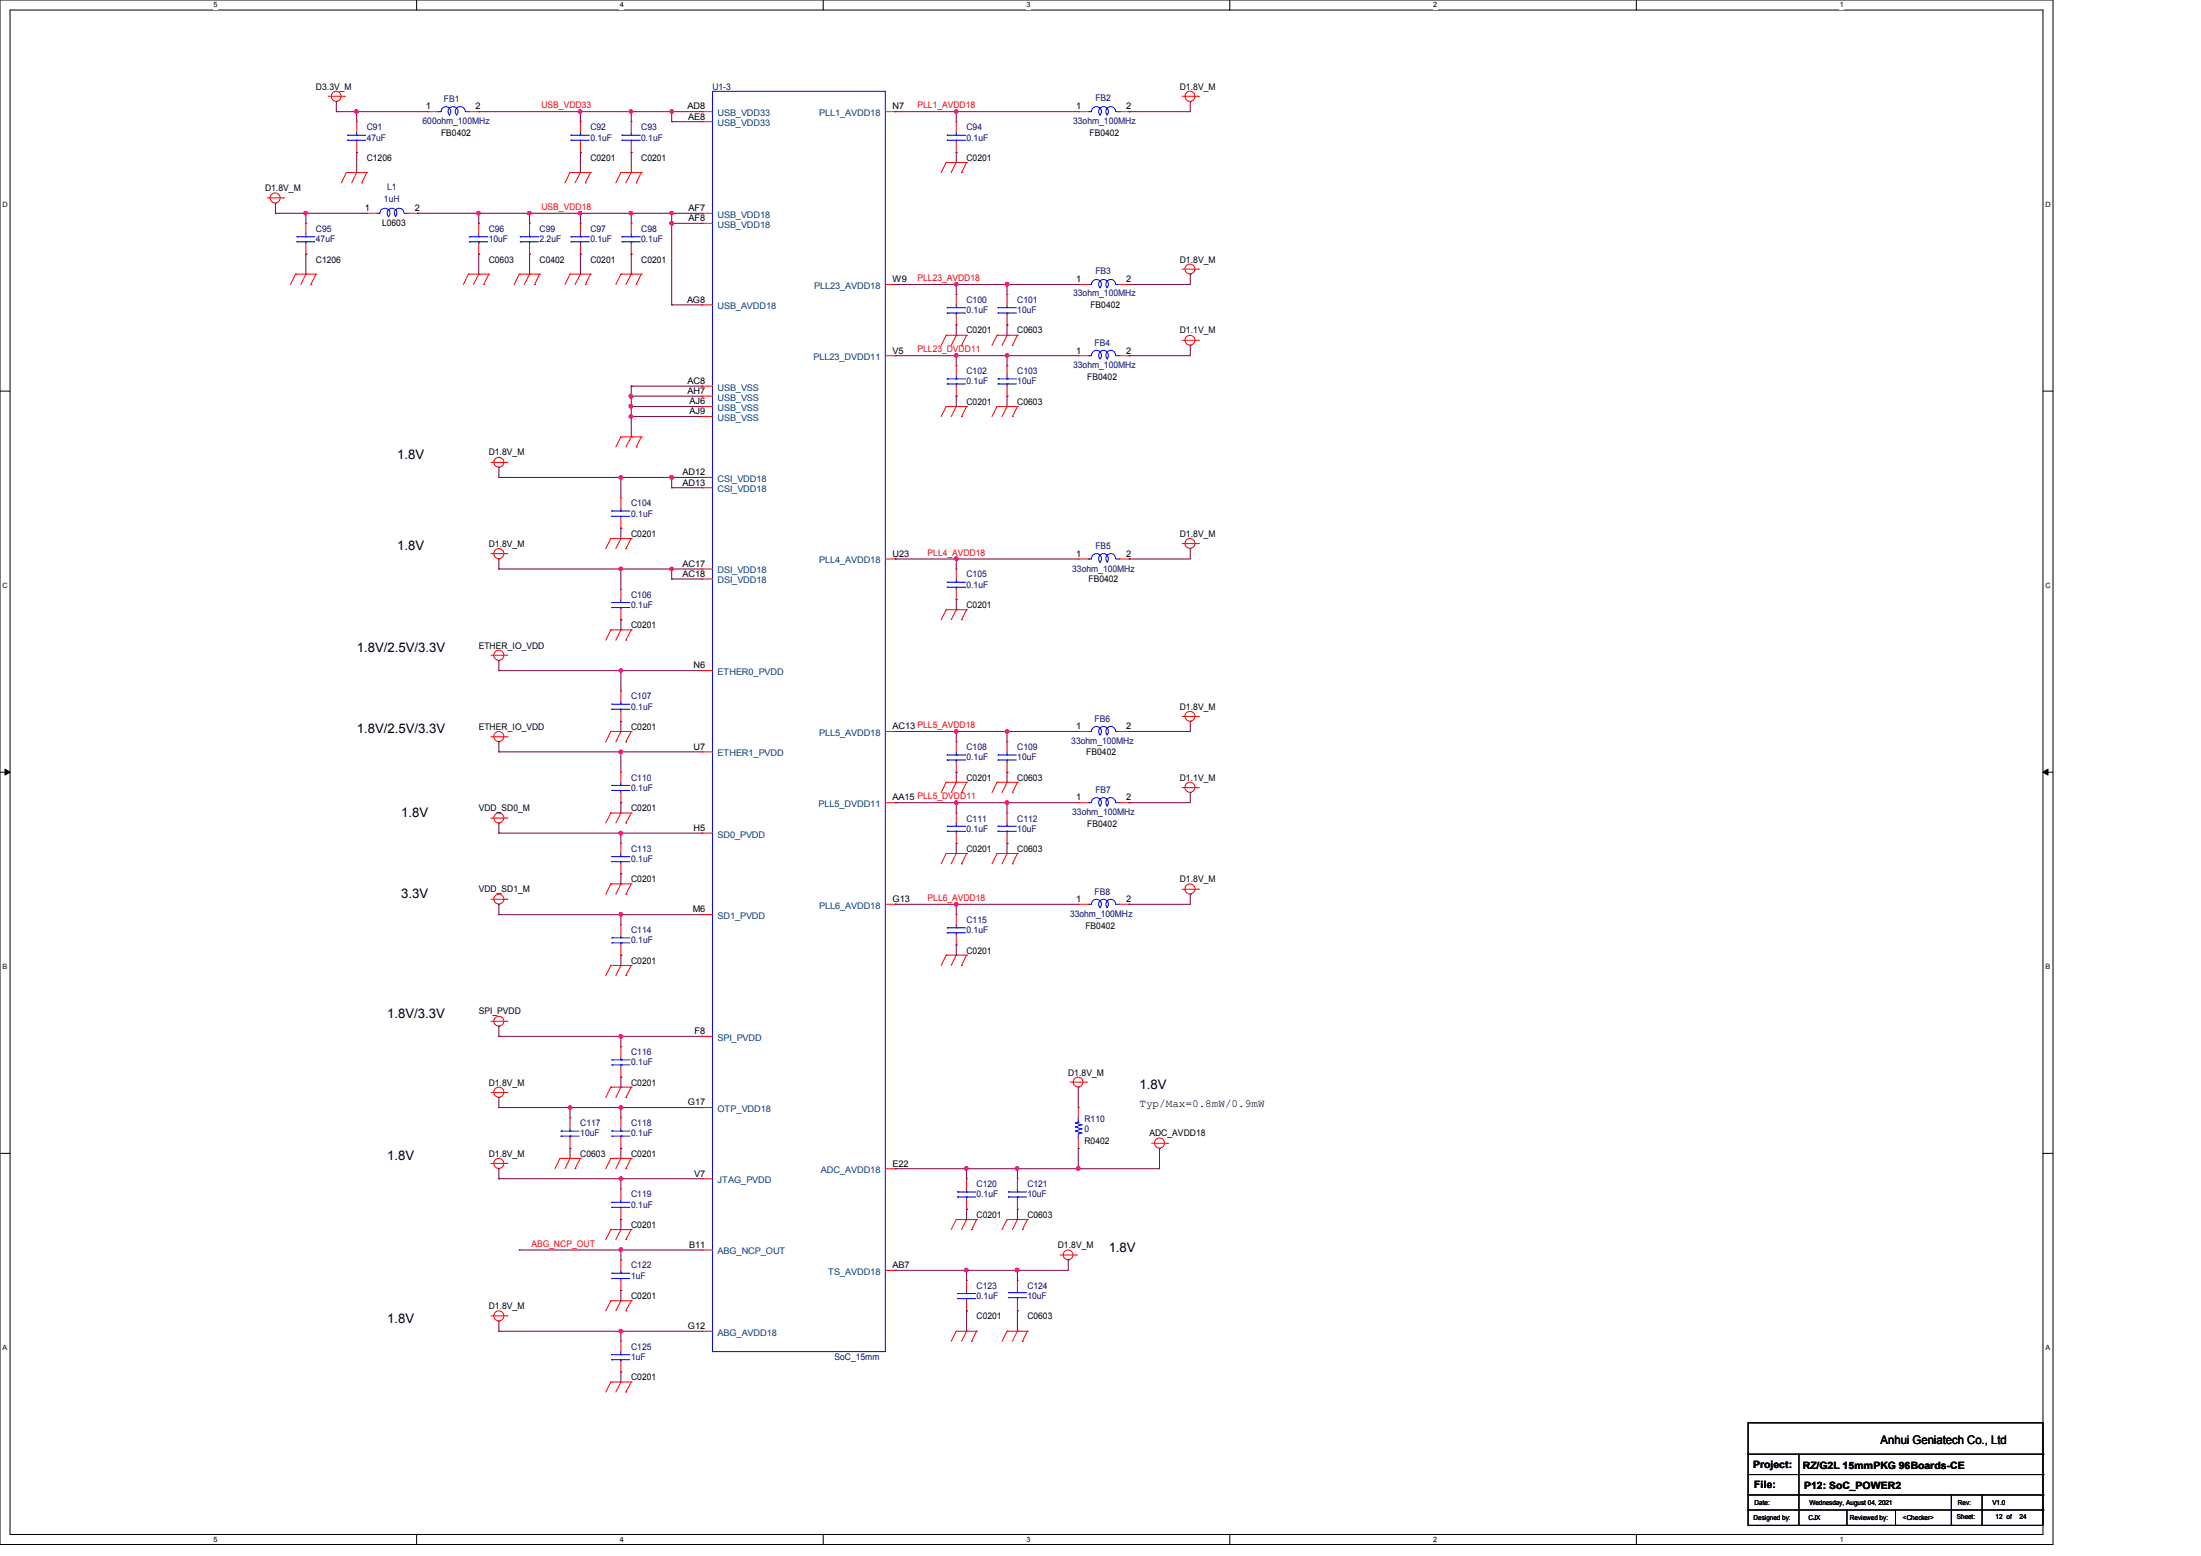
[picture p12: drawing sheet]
<svg xmlns="http://www.w3.org/2000/svg" width="297mm" height="210mm" viewBox="0 0 297 210" stroke-linecap="round" stroke-linejoin="round" font-family="sans-serif">
<path d="M0 0h277v208.4h-277zM1.4 1.4h274.3v205.7h-274.3z" fill="none" stroke="#000" stroke-width=".13"/>
<g fill="#fff">
<path d="M28.8 .1h.5v1.1h-.5z"/>
<path d="M28.8 207.2h.5v1.1h-.5z"/>
</g>
<path d="M56.2 0v1.4M56.2 207.1v1.3" fill="none" stroke="#000" stroke-width=".13"/>
<g fill="#fff">
<path d="M83.7 .1h.5v1.1h-.5z"/>
<path d="M83.7 207.2h.5v1.1h-.5z"/>
</g>
<path d="M111.1 0v1.4M111.1 207.1v1.3" fill="none" stroke="#000" stroke-width=".13"/>
<g fill="#fff">
<path d="M138.5 .1h.6v1.1h-.6z"/>
<path d="M138.5 207.2h.6v1.1h-.6z"/>
</g>
<path d="M165.9 0v1.4M165.9 207.1v1.3" fill="none" stroke="#000" stroke-width=".13"/>
<g fill="#fff">
<path d="M193.4 .1h.5v1.1h-.5z"/>
<path d="M193.4 207.2h.5v1.1h-.5z"/>
</g>
<path d="M220.8 0v1.4M220.8 207.1v1.3" fill="none" stroke="#000" stroke-width=".13"/>
<g fill="#fff">
<path d="M248.2 .1h.6v1.1h-.6z"/>
<path d="M248.2 207.2h.6v1.1h-.6z"/>
<path d="M.3 27.1h.8v1.1h-.8z"/>
<path d="M276 27.1h.7v1.1h-.7z"/>
<path d="M.3 78.5h.8v1.1h-.8z"/>
<path d="M276 78.5h.7v1.1h-.7z"/>
</g>
<path d="M0 52.8h1.4M275.7 52.8h1.3" fill="none" stroke="#000" stroke-width=".13"/>
<g fill="#fff">
<path d="M.3 129.9h.7v1.1h-.7z"/>
<path d="M276 129.9h.6v1.1h-.6z"/>
</g>
<path d="M0 104.2h1.4M275.7 104.2h1.3" fill="none" stroke="#000" stroke-width=".13"/>
<path d="M.7 103.8l.7 .4-.7 .4zM275.7 104.2l.7-.4v.8z" fill="#000" stroke="#000" stroke-width=".13"/>
<g fill="#fff">
<path d="M.3 181.4h.7v1.1h-.7z"/>
<path d="M276 181.4h.6v1.1h-.6z"/>
</g>
<g fill="none" stroke="#000" stroke-width=".13">
<path d="M0 155.7h1.4M275.7 155.7h1.3M235.9 192h39.8v13.9h-39.8zM235.9 196.3h39.8M235.9 199h39.8M242.7 196.3v9.6M275.7 196.3h.1M275.7 199h.1M235.9 201.8h39.8M235.9 203.8h39.8M242.7 205.9h.1M249.2 205.9h.1"/>
<path d="M249.2 203.8v2.1M255.8 205.9h.1M255.8 203.8v2.1M263.3 205.9h.1M263.3 201.8v4.1M267.5 205.9h.1M267.5 201.8v4.1M275.7 201.8h.1M275.7 203.8h.1"/>
</g>
<g fill="none" stroke="#f00" stroke-width=".13">
<path d="M44.3 13h2.2M46.5 13h.1M48.1 16.4h.1M48.1 16.4v1.4M48.1 19.2v1.4M57.7 15.1h.1M57.7 15.1h1.4M63.2 15.1h1.4M64.6 15.1h.1M78.3 16.4h.1M78.3 16.4v1.4M78.3 19.2v1.4"/>
<path d="M85.2 16.4h.1M85.2 16.4v1.4M85.2 19.2v1.4M94.7 15.1h.1M94.7 16.4h.1M94.7 15.1h1.4M94.7 16.4h1.4M119.5 15.1h1.3M120.8 15.1h.1M129 16.4h.1M129 16.4v1.4M129 19.2v1.4"/>
<path d="M145.5 15.1h.1M145.5 15.1h1.4M151 15.1h1.4M152.4 15.1h.1M159.5 13h2.2M161.7 13h.1M36.1 26.7h2.2M38.3 26.7h.1M39.9 37h.1M39.9 37h2.7M39.9 37l-.7 1.4M41.3 37h.1"/>
<path d="M41.3 34.3h.1M41.3 30.1h.1M41.3 37l-.7 1.4M41.3 30.1v1.4M41.3 32.9v1.4M42 38.4h.1M42.6 37h.1M42.6 37l-.6 1.4M46.7 23.3h.1M46.7 23.3h2.8M46.7 23.3l-.6 1.4M48.1 23.3h.1"/>
<path d="M48.1 20.6h.1M48.1 23.3l-.6 1.4M48.8 24.7h.1M49.5 23.3h.1M49.5 28.8h.1M49.5 23.3l-.7 1.4M49.5 28.8h1.4M55 28.8h1.3M56.3 28.8h.1M63.2 37h.1M63.2 37h2.8M63.2 37l-.7 1.4"/>
<path d="M64.6 37h.1M64.6 34.3h.1M64.6 30.1h.1M64.6 37l-.7 1.4M64.6 30.1v1.4M64.6 32.9v1.4M65.3 38.4h.1M66 37h.1M66 37l-.7 1.4M70.1 37h.1M70.1 37h2.7M70.1 37l-.7 1.4"/>
<path d="M71.5 37h.1M71.5 34.3h.1M71.5 30.1h.1M71.5 37l-.8 1.4M71.5 30.1v1.4M71.5 32.9v1.4M72.1 38.4h.1M72.8 37h.1M72.8 37l-.7 1.4M76.9 23.3h.1M76.9 37h.1M76.9 23.3l-.7 1.4"/>
<path d="M76.9 23.3h2.8M76.9 37h2.8M76.9 37l-.7 1.4M78.3 23.3h.1M78.3 37h.1M78.3 20.6h.1M78.3 34.3h.1M78.3 30.1h.1M78.3 23.3l-.7 1.4M78.3 37l-.7 1.4M78.3 30.1v1.4M78.3 32.9v1.4"/>
<path d="M79 24.7h.1M79 38.4h.1M79.7 23.3h.1M79.7 37h.1M79.7 23.3l-.7 1.4M79.7 37l-.7 1.4M83.8 23.3h.1M83.8 37h.1M83.8 23.3h2.7M83.8 23.3l-.7 1.4M83.8 37l-.7 1.4M83.8 37h2.7"/>
<path d="M85.2 23.3h.1M85.2 37h.1M85.2 34.3h.1M85.2 30.1h.1M85.2 20.6h.1M85.2 23.3l-.7 1.4M85.2 37l-.7 1.4M85.2 30.1v1.4M85.2 32.9v1.4M85.9 24.7h.1M85.9 38.4h.1M86.5 23.3h.1"/>
<path d="M86.5 37h.1M86.5 23.3l-.6 1.4M86.5 37l-.6 1.4M94.7 28.8h.1M94.7 30.1h.1M94.7 28.8h1.4M94.7 30.1h1.4M119.5 38.4h1.3M120.8 38.4h.1M127.7 21.9h.1M127.7 21.9l-.7 1.4M127.7 21.9h2.7"/>
<path d="M129 21.9h.1M129 20.6h.1M129 39.8h.1M129 21.9l-.6 1.4M129 39.8v1.3M129.8 23.3h.1M130.4 21.9h.1M130.4 21.9l-.6 1.4M135.9 39.8h.1M135.9 39.8v1.3M145.5 38.4h.1M145.5 38.4h1.4"/>
<path d="M151 38.4h1.4M152.4 38.4h.1M159.5 36.3h2.2M161.7 36.3h.1M83.8 59h.1M83.8 59l-.7 1.3M83.8 59h2.7M85.2 59h.1M85.2 59l-.7 1.3M86.5 59h.1M86.5 59l-.6 1.3M94.7 52.1h.1"/>
<path d="M94.7 53.5h.1M94.7 54.9h.1M94.7 41.1h.1M94.7 56.2h.1M94.7 54.9h1.4M94.7 52.1h1.4M94.7 53.5h1.4M94.7 41.1h1.4M94.7 56.2h1.4M119.5 48h1.3M120.8 48h.1M127.7 45.3h.1"/>
<path d="M127.7 54.9h.1M127.7 45.3l-.7 1.3M127.7 45.3h2.7M127.7 54.9h2.7M127.7 54.9l-.7 1.3M129 45.3h.1M129 54.9h.1M129 43.9h.1M129 53.5h.1M129 49.4h.1M129 45.3l-.6 1.3M129 54.9l-.6 1.3"/>
<path d="M129 42.5v1.4M129 49.4v1.3M129 52.1v1.4M129.8 46.6h.1M129.8 56.2h.1M130.4 45.3h.1M130.4 54.9h.1M130.4 45.3l-.6 1.3M130.4 54.9l-.6 1.3M134.5 45.3h.1M134.5 54.9h.1M134.5 45.3h2.8"/>
<path d="M134.5 45.3l-.6 1.3M134.5 54.9l-.6 1.3M134.5 54.9h2.8M135.9 45.3h.1M135.9 54.9h.1M135.9 53.5h.1M135.9 49.4h.1M135.9 43.9h.1M135.9 45.3l-.7 1.3M135.9 54.9l-.7 1.3M135.9 42.5v1.4M135.9 49.4v1.3"/>
<path d="M135.9 52.1v1.4M136.6 46.6h.1M136.6 56.2h.1M137.3 45.3h.1M137.3 54.9h.1M137.3 45.3l-.7 1.3M137.3 54.9l-.7 1.3M145.5 48h.1M145.5 48h1.4M151 48h1.4M152.4 48h.1M159.5 45.9h2.2"/>
<path d="M161.7 45.9h.1M66.3 62.4h2.1M66.3 74.7h2.1M68.4 62.4h.1M68.4 74.7h.1M82.4 72.7h.1M82.4 72.7l-.7 1.3M82.4 72.7h2.8M83.8 72.7h.1M83.8 71.3h.1M83.8 67.2h.1M83.8 79.5h.1"/>
<path d="M83.8 72.7l-.7 1.3M83.8 67.2v1.4M83.8 69.9v1.4M83.8 79.5v1.4M84.5 74h.1M85.2 72.7h.1M85.2 72.7l-.7 1.3M85.9 60.3h.1M94.7 64.4h.1M94.7 65.8h.1M94.7 76.8h.1M94.7 78.1h.1"/>
<path d="M94.7 64.4h1.4M94.7 65.8h1.4M94.7 76.8h1.4M94.7 78.1h1.4M119.5 75.4h1.3M120.8 75.4h.1M129 76.8h.1M129 76.8v1.3M129 79.5v1.4M145.5 75.4h.1M145.5 75.4h1.4M151 75.4h1.4"/>
<path d="M152.4 75.4h.1M159.5 73.4h2.2M161.7 73.4h.1M66.3 88.4h2.1M66.3 99.4h2.1M68.4 88.4h.1M68.4 99.4h.1M82.4 98.7h.1M82.4 85h.1M82.4 98.7l-.7 1.4M82.4 98.7h2.8M82.4 85l-.7 1.4"/>
<path d="M82.4 85h2.8M83.8 98.7h.1M83.8 85h.1M83.8 97.4h.1M83.8 93.3h.1M83.8 83.7h.1M83.8 98.7l-.7 1.4M83.8 85l-.7 1.4M83.8 82.3v1.4M83.8 93.3v1.3M83.8 96v1.4M84.5 86.4h.1"/>
<path d="M85.2 98.7h.1M85.2 85h.1M85.2 98.7l-.7 1.4M85.2 85l-.7 1.4M94.7 90.5h.1M94.7 90.5h1.4M119.5 98.7h1.3M120.8 98.7h.1M127.7 82.3h.1M127.7 82.3l-.7 1.4M127.7 82.3h2.7M129 82.3h.1"/>
<path d="M129 80.9h.1M129 82.3l-.6 1.4M129.8 83.7h.1M130.4 82.3h.1M130.4 82.3l-.6 1.4M145.5 98.7h.1M145.5 98.7h1.4M151 98.7h1.4M152.4 98.7h.1M159.5 96.7h2.2M161.7 96.7h.1M66.3 110.4h2.1"/>
<path d="M68.4 110.4h.1M82.4 119.3h.1M82.4 109.7h.1M82.4 119.3l-.7 1.4M82.4 119.3h2.8M82.4 109.7l-.7 1.4M82.4 109.7h2.8M83.8 119.3h.1M83.8 109.7h.1M83.8 108.3h.1M83.8 104.2h.1M83.8 117.9h.1"/>
<path d="M83.8 113.8h.1M83.8 119.3l-.7 1.4M83.8 109.7l-.7 1.4M83.8 104.2v1.4M83.8 107v1.3M83.8 113.8v1.4M83.8 116.6v1.3M84.5 100.1h.1M84.5 111.1h.1M85.2 119.3h.1M85.2 109.7h.1M85.2 119.3l-.7 1.4"/>
<path d="M85.2 109.7l-.7 1.4M94.7 101.5h.1M94.7 112.4h.1M94.7 101.5h1.4M94.7 112.4h1.4M119.5 108.3h1.3M120.8 108.3h.1M127.7 105.6h.1M127.7 115.2h.1M127.7 105.6l-.7 1.4M127.7 105.6h2.7M127.7 115.2h2.7"/>
<path d="M127.7 115.2l-.7 1.4M129 105.6h.1M129 115.2h.1M129 104.2h.1M129 100.1h.1M129 113.8h.1M129 109.7h.1M129 105.6l-.6 1.4M129 115.2l-.6 1.4M129 100.1v1.4M129 102.9v1.3M129 109.7v1.4"/>
<path d="M129 112.4v1.4M129.8 107h.1M129.8 116.6h.1M130.4 105.6h.1M130.4 115.2h.1M130.4 105.6l-.6 1.4M130.4 115.2l-.6 1.4M134.5 105.6h.1M134.5 115.2h.1M134.5 105.6h2.8M134.5 105.6l-.6 1.4M134.5 115.2l-.6 1.4"/>
<path d="M134.5 115.2h2.8M135.9 105.6h.1M135.9 115.2h.1M135.9 113.8h.1M135.9 109.7h.1M135.9 104.2h.1M135.9 100.1h.1M135.9 105.6l-.7 1.4M135.9 115.2l-.7 1.4M135.9 100.1v1.4M135.9 102.9v1.3M135.9 109.7v1.4"/>
<path d="M135.9 112.4v1.4M136.6 107h.1M136.6 116.6h.1M137.3 105.6h.1M137.3 115.2h.1M137.3 105.6l-.7 1.4M137.3 115.2l-.7 1.4M145.5 108.3h.1M145.5 108.3h1.4M151 108.3h1.4M152.4 108.3h.1M159.5 106.3h2.2"/>
<path d="M161.7 106.3h.1M66.3 121.4h2.1M66.3 137.8h2.1M68.4 121.4h.1M68.4 137.8h.1M82.4 130.3h.1M82.4 130.3l-.7 1.4M82.4 130.3h2.8M83.8 130.3h.1M83.8 128.9h.1M83.8 124.8h.1M83.8 130.3l-.7 1.4"/>
<path d="M83.8 124.8v1.4M83.8 127.6v1.3M84.5 120.7h.1M84.5 131.7h.1M85.2 130.3h.1M85.2 130.3l-.7 1.4M94.7 139.9h.1M94.7 123.4h.1M94.7 139.9h1.4M94.7 123.4h1.4M119.5 122h1.3M120.8 122h.1"/>
<path d="M127.7 128.9h.1M127.7 128.9l-.7 1.4M127.7 128.9h2.7M129 128.9h.1M129 127.6h.1M129 123.4h.1M129 128.9l-.6 1.4M129 123.4v1.4M129 126.2v1.4M129.8 130.3h.1M130.4 128.9h.1M130.4 128.9l-.6 1.4"/>
<path d="M145.5 122h.1M145.5 122h1.4M151 122h1.4M152.4 122h.1M159.5 120h2.2M161.7 120h.1M66.3 147.4h2.1M66.3 157h2.1M68.4 147.4h.1M68.4 157h.1M75.6 156.3h.1M75.6 156.3h2.7"/>
<path d="M75.6 156.3l-.7 1.4M76.9 156.3h.1M76.9 155h.1M76.9 150.9h.1M76.9 156.3l-.7 1.4M76.9 150.9v1.3M76.9 153.6v1.4M77.6 157.7h.1M78.3 156.3h.1M78.3 156.3l-.7 1.4M82.4 146.7h.1M82.4 156.3h.1"/>
<path d="M82.4 146.7l-.7 1.4M82.4 146.7h2.8M82.4 156.3l-.7 1.4M82.4 156.3h2.8M83.8 146.7h.1M83.8 156.3h.1M83.8 145.4h.1M83.8 141.3h.1M83.8 155h.1M83.8 150.9h.1M83.8 146.7l-.7 1.4M83.8 156.3l-.7 1.4"/>
<path d="M83.8 141.3v1.3M83.8 144v1.4M83.8 150.9v1.3M83.8 153.6v1.4M84.5 148.1h.1M84.5 157.7h.1M85.2 146.7h.1M85.2 156.3h.1M85.2 146.7l-.7 1.4M85.2 156.3l-.7 1.4M94.7 159.1h.1M94.7 149.5h.1"/>
<path d="M94.7 159.1h1.4M94.7 149.5h1.4M119.5 157.7h1.3M120.8 157.7h.1M130.4 159.1h.1M130.4 159.1v1.3M137.3 159.1h.1M137.3 159.1v1.3M144.4 146h2.2M145.5 155h.1M145.5 149.5h.1M145.5 149.5v1.4"/>
<path d="M145.5 153.6v1.4M146.6 146h.1M155.4 154.3h2.2M157.6 154.3h.1M66.3 177.6h2.1M68.4 177.6h.1M82.4 165.9h.1M82.4 175.6h.1M82.4 165.9l-.7 1.4M82.4 165.9h2.8M82.4 175.6l-.7 1.3M82.4 175.6h2.8"/>
<path d="M83.8 165.9h.1M83.8 175.6h.1M83.8 174.2h.1M83.8 170.1h.1M83.8 164.6h.1M83.8 160.4h.1M83.8 165.9l-.7 1.4M83.8 175.6l-.7 1.3M83.8 160.4v1.4M83.8 163.2v1.4M83.8 170.1v1.3M83.8 172.8v1.4"/>
<path d="M84.5 167.3h.1M84.5 176.9h.1M85.2 165.9h.1M85.2 175.6h.1M85.2 165.9l-.7 1.4M85.2 175.6l-.7 1.3M94.7 179.7h.1M94.7 168.7h.1M94.7 179.7h1.4M94.7 168.7h1.4M119.5 171.4h1.3M120.8 171.4h.1"/>
<path d="M129 164.6h.1M129 179.7h.1M129 164.6h2.8M129 179.7h2.8M129 164.6l-.6 1.3M129 179.7l-.6 1.3M130.4 164.6h.1M130.4 179.7h.1M130.4 163.2h.1M130.4 176.9h.1M130.4 172.8h.1M130.4 164.6l-.6 1.3"/>
<path d="M130.4 179.7l-.6 1.3M130.4 161.8v1.4M130.4 172.8v1.4M130.4 175.6v1.3M131.1 165.9h.1M131.8 164.6h.1M131.8 179.7h.1M131.8 164.6l-.7 1.3M131.8 179.7l-.7 1.3M135.9 164.6h.1M135.9 179.7h.1M135.9 164.6l-.7 1.3"/>
<path d="M135.9 164.6h2.7M135.9 179.7l-.7 1.3M135.9 179.7h2.7M137.3 164.6h.1M137.3 179.7h.1M137.3 163.2h.1M137.3 172.8h.1M137.3 176.9h.1M137.3 164.6l-.7 1.3M137.3 179.7l-.7 1.3M137.3 161.8v1.4M137.3 172.8v1.4"/>
<path d="M137.3 175.6v1.3M138 165.9h.1M138.6 164.6h.1M138.6 179.7h.1M138.6 164.6l-.6 1.3M138.6 179.7l-.6 1.3M143 169.4h2.2M145.2 169.4h.1M82.4 186.5h.1M82.4 186.5l-.7 1.4M82.4 186.5h2.8M83.8 186.5h.1"/>
<path d="M83.8 185.2h.1M83.8 181h.1M83.8 186.5l-.7 1.4M83.8 181v1.4M83.8 183.8v1.4M84.5 187.9h.1M85.2 186.5h.1M85.2 186.5l-.7 1.4M131.1 181h.1M138 181h.1"/>
<circle cx="45.4" cy="13" r=".67"/>
<circle cx="160.6" cy="13" r=".68"/>
<circle cx="37.1" cy="26.7" r=".68"/>
<circle cx="160.6" cy="36.3" r=".67"/>
<circle cx="160.6" cy="45.9" r=".67"/>
<circle cx="67.3" cy="74.7" r=".68"/>
<circle cx="67.3" cy="62.4" r=".67"/>
<circle cx="160.6" cy="73.3" r=".67"/>
<circle cx="67.3" cy="88.4" r=".68"/>
<circle cx="67.3" cy="99.4" r=".68"/>
<circle cx="160.6" cy="96.7" r=".67"/>
<circle cx="67.3" cy="110.4" r=".67"/>
<circle cx="160.6" cy="120" r=".68"/>
<circle cx="160.6" cy="106.3" r=".68"/>
<circle cx="67.3" cy="137.8" r=".67"/>
<circle cx="67.3" cy="121.4" r=".67"/>
<circle cx="67.3" cy="147.4" r=".68"/>
<circle cx="67.3" cy="157" r=".68"/>
<circle cx="145.5" cy="146" r=".66"/>
<circle cx="156.5" cy="154.3" r=".68"/>
<circle cx="67.3" cy="177.6" r=".68"/>
<circle cx="144.1" cy="169.4" r=".66"/>
</g>
<g fill="none" stroke="#00f" stroke-width=".13">
<path d="M46.9 18.2h.1M46.9 18.9h.1M46.9 18.2h2.5M46.9 18.9h2.5M48.1 18.9h.1M48.1 18.2h.1M48.1 17.8v.4M48.1 18.9v.3M59.1 15.1h.4a.66 .66 0 0 1 .9-.7 .66 .66 0 0 1 .2 1.1M59.1 15.1h.1M61.6 15.5a.66 .66 0 0 0 0-.9 .66 .66 0 0 0-1 0 .66 .66 0 0 0 .1 .9M62.8 15.1a.67 .67 0 0 0-.9-.7 .67 .67 0 0 0-.3 1.1"/>
<path d="M62.8 15.1h.4M63.2 15.1h.1M77 18.2h.1M77 18.9h.1M77 18.2h2.5M77 18.9h2.5M78.3 18.9h.1M78.3 18.2h.1M78.3 17.8v.4M78.3 18.9v.3M83.9 18.2h.1M83.9 18.9h.1"/>
<path d="M83.9 18.2h2.5M83.9 18.9h2.5M85.2 18.9h.1M85.2 18.2h.1M85.2 17.8v.4M85.2 18.9v.3M96.1 12.3h23.4v170.1h-23.4zM127.8 18.2h.1M127.8 18.9h.1M127.8 18.2h2.5M127.8 18.9h2.5M129 18.9h.1"/>
<path d="M129 18.2h.1M129 17.8v.4M129 18.9v.3M146.9 15.1h.4a.67 .67 0 0 1 .9-.7 .67 .67 0 0 1 .2 1.1M146.9 15.1h.1M149.4 15.5a.66 .66 0 0 0 0-.9 .66 .66 0 0 0-1 0 .66 .66 0 0 0 .1 .9M150.5 15.1a.66 .66 0 0 0-.9-.7 .66 .66 0 0 0-.2 1.1M150.6 15.1h.4M151 15.1h.1M40 32h.1M40 32.6h.1M40 32h2.5"/>
<path d="M40 32.6h2.5M41.3 32.6h.1M41.3 32h.1M41.3 31.5v.5M41.3 32.6v.3M50.9 28.8h.4a.67 .67 0 0 1 .9-.6 .67 .67 0 0 1 .2 1M50.9 28.8h.1M53.4 29.2a.66 .66 0 0 0 0-.9 .66 .66 0 0 0-1 0 .66 .66 0 0 0 .1 .9M54.5 28.8a.66 .66 0 0 0-.9-.6 .66 .66 0 0 0-.2 1M54.6 28.8h.4M55 28.8h.1M63.3 32h.1"/>
<path d="M63.3 32.6h.1M63.3 32h2.5M63.3 32.6h2.5M64.6 32.6h.1M64.6 32h.1M64.6 31.5v.5M64.6 32.6v.3M70.2 32h.1M70.2 32.6h.1M70.2 32h2.5M70.2 32.6h2.5M71.5 32.6h.1"/>
<path d="M71.5 32h.1M71.5 31.5v.5M71.5 32.6v.3M77 32h.1M77 32.6h.1M77 32h2.5M77 32.6h2.5M78.3 32.6h.1M78.3 32h.1M78.3 31.5v.5M78.3 32.6v.3M83.9 32h.1"/>
<path d="M83.9 32.6h.1M83.9 32h2.5M83.9 32.6h2.5M85.2 32.6h.1M85.2 32h.1M85.2 31.5v.5M85.2 32.6v.3M146.9 38.4h.4a.67 .67 0 0 1 .9-.6 .67 .67 0 0 1 .2 1.1M146.9 38.4h.1M149.4 38.8a.66 .66 0 0 0 0-.9 .66 .66 0 0 0-1 0 .66 .66 0 0 0 .1 1M150.5 38.4a.66 .66 0 0 0-.9-.6 .66 .66 0 0 0-.2 1.1M150.6 38.4h.4"/>
<path d="M151 38.4h.1M127.8 41.5h.1M127.8 42.2h.1M127.8 51.1h.1M127.8 51.8h.1M127.8 51.1h2.5M127.8 51.8h2.5M127.8 41.5h2.5M127.8 42.2h2.5M129 42.2h.1M129 41.5h.1M129 51.8h.1"/>
<path d="M129 51.1h.1M129 41.1v.4M129 42.2v.3M129 50.7v.4M129 51.8v.3M134.7 51.1h.1M134.7 51.8h.1M134.7 41.5h.1M134.7 42.2h.1M134.7 51.1h2.5M134.7 51.8h2.5M134.7 41.5h2.5"/>
<path d="M134.7 42.2h2.5M135.9 51.8h.1M135.9 51.1h.1M135.9 42.2h.1M135.9 41.5h.1M135.9 41.1v.4M135.9 42.2v.3M135.9 50.7v.4M135.9 51.8v.3M146.9 48h.4a.68 .68 0 0 1 .9-.7 .68 .68 0 0 1 .2 1.1M146.9 48h.1M149.4 48.4a.67 .67 0 0 0 0-.9 .67 .67 0 0 0-1 0 .67 .67 0 0 0 .1 1"/>
<path d="M150.5 48a.67 .67 0 0 0-.9-.7 .67 .67 0 0 0-.2 1.2M150.6 48h.4M151 48h.1M82.5 69h.1M82.5 69.7h.1M82.5 69h2.5M82.5 69.7h2.5M83.8 69.7h.1M83.8 69h.1M83.8 68.6v.4M83.8 69.7v.2M127.8 78.6h.1"/>
<path d="M127.8 79.2h.1M127.8 78.6h2.5M127.8 79.2h2.5M129 79.2h.1M129 78.6h.1M129 78.1v.5M129 79.2v.3M146.9 75.4h.4a.68 .68 0 0 1 .9-.6 .68 .68 0 0 1 .2 1.1M146.9 75.4h.1M149.4 75.9a.67 .67 0 0 0 0-1 .67 .67 0 0 0-1 0 .67 .67 0 0 0 .1 1M150.5 75.4a.67 .67 0 0 0-.9-.6 .67 .67 0 0 0-.2 1.1M150.6 75.4h.4"/>
<path d="M151 75.4h.1M82.5 95h.1M82.5 95.7h.1M82.5 81.3h.1M82.5 82h.1M82.5 95h2.5M82.5 95.7h2.5M82.5 81.3h2.5M82.5 82h2.5M83.8 95.7h.1M83.8 95h.1M83.8 82h.1"/>
<path d="M83.8 81.3h.1M83.8 80.9v.4M83.8 82v.3M83.8 94.6v.4M83.8 95.7v.3M146.9 98.7h.4a.68 .68 0 0 1 .9-.6 .68 .68 0 0 1 .2 1.1 .67 .67 0 0 1 0-1 .67 .67 0 0 1 1 0 .67 .67 0 0 1 0 1M146.9 98.7h.1M150.5 98.7a.67 .67 0 0 0-.9-.6 .67 .67 0 0 0-.2 1.1M150.6 98.7h.4M151 98.7h.1M82.5 106h.1M82.5 106.7h.1"/>
<path d="M82.5 115.6h.1M82.5 116.3h.1M82.5 106h2.5M82.5 106.7h2.5M82.5 115.6h2.5M82.5 116.3h2.5M83.8 106.7h.1M83.8 106h.1M83.8 116.3h.1M83.8 115.6h.1M83.8 105.6v.4M83.8 106.7v.3"/>
<path d="M83.8 115.2v.4M83.8 116.3v.3M127.8 101.9h.1M127.8 102.6h.1M127.8 111.5h.1M127.8 112.2h.1M127.8 111.5h2.5M127.8 112.2h2.5M127.8 101.9h2.5M127.8 102.6h2.5M129 102.6h.1M129 101.9h.1"/>
<path d="M129 112.2h.1M129 111.5h.1M129 101.5v.4M129 102.6v.3M129 111.1v.4M129 112.2v.2M134.7 111.5h.1M134.7 112.2h.1M134.7 101.9h.1M134.7 102.6h.1M134.7 111.5h2.5M134.7 112.2h2.5"/>
<path d="M134.7 101.9h2.5M134.7 102.6h2.5M135.9 112.2h.1M135.9 111.5h.1M135.9 102.6h.1M135.9 101.9h.1M135.9 101.5v.4M135.9 102.6v.3M135.9 111.1v.4M135.9 112.2v.2M146.9 108.3h.4a.67 .67 0 0 1 .9-.6 .67 .67 0 0 1 .2 1.1M146.9 108.3h.1"/>
<path d="M149.4 108.8a.66 .66 0 0 0 0-1 .66 .66 0 0 0-1 .1 .66 .66 0 0 0 .1 .9M150.5 108.3a.66 .66 0 0 0-.9-.6 .66 .66 0 0 0-.2 1.1M150.6 108.3h.4M151 108.3h.1M82.5 126.6h.1M82.5 127.3h.1M82.5 126.6h2.5M82.5 127.3h2.5M83.8 127.3h.1M83.8 126.6h.1M83.8 126.2v.4M83.8 127.3v.3"/>
<path d="M127.8 125.2h.1M127.8 125.9h.1M127.8 125.2h2.5M127.8 125.9h2.5M129 125.9h.1M129 125.2h.1M129 124.8v.4M129 125.9v.3M146.9 122h.4a.67 .67 0 0 1 .9-.6 .67 .67 0 0 1 .2 1.1M146.9 122h.1M149.4 122.5a.66 .66 0 0 0 0-.9 .66 .66 0 0 0-1 0 .66 .66 0 0 0 .1 .9M150.5 122a.66 .66 0 0 0-.9-.6 .66 .66 0 0 0-.2 1.1"/>
<path d="M150.6 122h.4M151 122h.1M75.7 152.7h.1M75.7 153.3h.1M75.7 152.7h2.4M75.7 153.3h2.4M76.9 153.3h.1M76.9 152.7h.1M76.9 152.2v.5M76.9 153.3v.3M82.5 143h.1M82.5 143.7h.1"/>
<path d="M82.5 152.7h.1M82.5 153.3h.1M82.5 143h2.5M82.5 143.7h2.5M82.5 152.7h2.5M82.5 153.3h2.5M83.8 143.7h.1M83.8 143h.1M83.8 153.3h.1M83.8 152.7h.1M83.8 142.6v.4M83.8 143.7v.3"/>
<path d="M83.8 152.2v.5M83.8 153.3v.3M145.1 152.7h.1M145.1 152.1h.1M145.1 151.6h.1M145.1 152.7l.8 .2M145.1 152.1l.8 .3M145.1 151.6l.8 .2M145.5 151.4h.1M145.5 151.4l-.4 .2M145.5 150.9v.5M145.9 152.9h.1"/>
<path d="M145.9 152.4h.1M145.9 151.8h.1M145.9 152.9l-.4 .1v.6M145.9 152.4l-.8 .3M145.9 151.8l-.8 .3M82.5 171.8h.1M82.5 172.6h.1M82.5 162.3h.1M82.5 162.9h.1M82.5 171.8h2.5M82.5 172.6h2.5M82.5 162.3h2.5"/>
<path d="M82.5 162.9h2.5M83.8 172.6h.1M83.8 171.8h.1M83.8 162.9h.1M83.8 162.3h.1M83.8 161.8v.5M83.8 162.9v.3M83.8 171.4v.4M83.8 172.6v.2M129.2 160.9h.1M129.2 161.5h.1M129.2 174.6h.1"/>
<path d="M129.2 175.3h.1M129.2 160.9h2.5M129.2 161.5h2.5M129.2 174.6h2.5M129.2 175.3h2.5M130.4 161.5h.1M130.4 160.9h.1M130.4 175.3h.1M130.4 174.6h.1M130.4 160.4v.5M130.4 161.5v.3M130.4 174.2v.4"/>
<path d="M130.4 175.3v.3M136.1 160.9h.1M136.1 161.5h.1M136.1 175.1h.1M136.1 174.5h.1M136.1 160.9h2.4M136.1 161.5h2.4M136.1 175.1h2.4M136.1 174.5h2.4M137.3 161.5h.1M137.3 160.9h.1M137.3 174.5h.1"/>
<path d="M137.3 175.1h.1M137.3 160.4v.5M137.3 161.5v.3M137.3 174.2v.3M137.3 175.1v.5M82.5 182.8h.1M82.5 183.5h.1M82.5 182.8h2.5M82.5 183.5h2.5M83.8 183.5h.1M83.8 182.8h.1M83.8 182.4v.4"/>
<path d="M83.8 183.5v.3"/>
</g>
<g fill="none" stroke="#800040" stroke-width=".13">
<path d="M45.4 15.1h.1M45.4 13.7h.1M45.4 15.1h12.3M45.4 13.7v1.4M48.1 15.1h.1M48.1 15.1v1.3M64.6 15.1h.1M64.6 15.1h30.1M78.3 15.1h.1M78.3 15.1v1.3M85.2 15.1h.1M85.2 15.1v1.3"/>
<path d="M90.6 16.4h.1M90.6 15.1h.1M90.6 15.1v1.3M90.6 16.4h4.1M120.8 15.1h.1M120.8 15.1h24.7M129 15.1h.1M129 15.1v1.3M152.4 15.1h.1M160.6 13.7h.1M160.6 13.7v1.4h-8.2M37.2 28.8h.1"/>
<path d="M37.2 27.4h.1M37.2 28.8h12.3M37.2 27.4v1.4M41.3 34.3h.1M41.3 28.8h.1M41.3 28.8v1.3M41.3 34.3v2.7M48.1 20.6h.1M48.1 20.6v2.7M56.3 28.8h.1M56.3 28.8h38.4M64.6 34.3h.1"/>
<path d="M64.6 28.8h.1M64.6 28.8v1.3M64.6 34.3v2.7M71.5 34.3h.1M71.5 28.8h.1M71.5 28.8v1.3M71.5 34.3v2.7M78.3 20.6h.1M78.3 34.3h.1M78.3 28.8h.1M78.3 20.6v2.7M78.3 28.8v1.3"/>
<path d="M78.3 34.3v2.7M85.2 20.6h.1M85.2 34.3h.1M85.2 28.8h.1M85.2 20.6v2.7M85.2 28.8v1.3M85.2 34.3v2.7M90.6 30.1h.1M90.6 28.8h.1M90.6 28.8v12.3M90.6 30.1h4.1M120.8 38.4h.1"/>
<path d="M120.8 38.4h24.7M129 20.6h.1M129 38.4h.1M129 20.6v1.3M129 38.4v1.4M135.9 38.4h.1M135.9 38.4v1.4M152.4 38.4h.1M160.6 37h.1M160.6 37v1.4h-8.2M85.2 52.1h.1M85.2 54.9h.1"/>
<path d="M85.2 53.5h.1M85.2 56.2h.1M85.2 52.1v6.9M85.2 52.1h9.5M85.2 54.9h9.5M85.2 53.5h9.5M85.2 56.2h9.5M90.6 41.1h.1M90.6 41.1h4.1M120.8 48h.1M120.8 48h24.7M129 43.9h.1"/>
<path d="M129 53.5h.1M129 48h.1M129 43.9v1.4M129 48v1.4M129 53.5v1.4M135.9 43.9h.1M135.9 53.5h.1M135.9 48h.1M135.9 43.9v1.4M135.9 48v1.4M135.9 53.5v1.4M152.4 48h.1"/>
<path d="M160.6 46.6h.1M160.6 46.6v1.4h-8.2M67.3 64.4h.1M67.3 63.1h.1M67.3 76.8h.1M67.3 75.4h.1M67.3 63.1v1.3M67.3 75.4v1.4M67.3 64.4h27.4M67.3 76.8h27.4M83.8 71.3h.1M83.8 64.4h.1"/>
<path d="M83.8 76.8h.1M83.8 64.4v2.8M83.8 71.3v1.4M83.8 76.8v2.7M90.6 65.8h.1M90.6 64.4h.1M90.6 78.1h.1M90.6 76.8h.1M90.6 65.8h4.1M90.6 64.4v1.4M90.6 76.8v1.3M90.6 78.1h4.1"/>
<path d="M120.8 75.4h.1M120.8 75.4h24.7M129 75.4h.1M129 75.4v1.4M152.4 75.4h.1M160.6 74h.1M160.6 74v1.4h-8.2M67.3 90.5h.1M67.3 89.2h.1M67.3 89.2v1.3M67.3 90.5h27.4M83.8 97.4h.1"/>
<path d="M83.8 90.5h.1M83.8 83.7h.1M83.8 83.7v1.3M83.8 90.5v2.8M83.8 97.4v1.3M120.8 98.7h.1M120.8 98.7h24.7M129 80.9h.1M129 98.7h.1M129 80.9v1.4M129 98.7v1.4M135.9 98.7h.1"/>
<path d="M135.9 98.7v1.4M152.4 98.7h.1M160.6 97.4h.1M160.6 97.4v1.3h-8.2M67.3 112.4h.1M67.3 111.1h.1M67.3 101.5h.1M67.3 100.1h.1M67.3 112.4h27.4M67.3 100.1v1.4M67.3 111.1v1.3M67.3 101.5h27.4"/>
<path d="M83.8 117.9h.1M83.8 112.4h.1M83.8 108.3h.1M83.8 101.5h.1M83.8 101.5v2.7M83.8 108.3v1.4M83.8 112.4v1.4M83.8 117.9v1.4M120.8 108.3h.1M120.8 108.3h24.7M129 104.2h.1M129 113.8h.1"/>
<path d="M129 108.3h.1M129 104.2v1.4M129 108.3v1.4M129 113.8v1.4M135.9 104.2h.1M135.9 113.8h.1M135.9 108.3h.1M135.9 104.2v1.4M135.9 108.3v1.4M135.9 113.8v1.4M152.4 108.3h.1M160.6 107h.1"/>
<path d="M160.6 107v1.3h-8.2M67.3 123.4h.1M67.3 122h.1M67.3 139.9h.1M67.3 138.5h.1M67.3 122v1.4M67.3 138.5v1.4M67.3 123.4h27.4M67.3 139.9h27.4M83.8 128.9h.1M83.8 123.4h.1M83.8 139.9h.1"/>
<path d="M83.8 123.4v1.4M83.8 128.9v1.4M83.8 139.9v1.4M120.8 122h.1M120.8 122h24.7M129 127.6h.1M129 122h.1M129 122v1.4M129 127.6v1.3M152.4 122h.1M160.6 120.7h.1M160.6 120.7v1.3h-8.2"/>
<path d="M67.3 149.5h.1M67.3 148.1h.1M67.3 159.1h.1M67.3 157.7h.1M67.3 148.1v1.4M67.3 157.7v1.4M67.3 149.5h27.4M67.3 159.1h27.4M76.9 155h.1M76.9 149.5h.1M76.9 149.5v1.4M76.9 155v1.3"/>
<path d="M83.8 145.4h.1M83.8 149.5h.1M83.8 155h.1M83.8 159.1h.1M83.8 145.4v1.3M83.8 149.5v1.4M83.8 155v1.3M83.8 159.1v1.3M120.8 157.7h.1M130.4 157.7h.1M130.4 157.7v1.4M137.3 157.7h.1"/>
<path d="M137.3 157.7v1.4M145.5 146.7h.1M145.5 155h.1M145.5 157.7h.1M145.5 146.7v2.8M145.5 155v2.7M156.5 155h.1M156.5 155v2.7h-35.7M67.3 179.7h.1M67.3 178.3h.1M67.3 178.3v1.4M67.3 179.7h27.4"/>
<path d="M70.1 168.7h.1M70.1 168.7h24.6M83.8 164.6h.1M83.8 179.7h.1M83.8 168.7h.1M83.8 174.2h.1M83.8 164.6v1.3M83.8 168.7v1.4M83.8 174.2v1.4M83.8 179.7v1.3M120.8 171.4h.1M130.4 163.2h.1"/>
<path d="M130.4 176.9h.1M130.4 171.4h.1M130.4 163.2v1.4M130.4 171.4v1.4M130.4 176.9v2.8M137.3 163.2h.1M137.3 176.9h.1M137.3 171.4h.1M137.3 163.2v1.4M137.3 171.4v1.4M137.3 176.9v2.8M144.1 170.1h.1"/>
<path d="M144.1 170.1v1.3h-23.3M83.8 185.2h.1M83.8 185.2v1.3"/>
</g>
<g fill="#f0f" stroke="#f0f" stroke-width=".13">
<circle cx="129" cy="15.1" r=".24"/>
<circle cx="129" cy="75.4" r=".25"/>
<circle cx="129" cy="122" r=".25"/>
<circle cx="129" cy="38.4" r=".25"/>
<circle cx="135.9" cy="38.4" r=".25"/>
<circle cx="129" cy="48" r=".25"/>
<circle cx="135.9" cy="48" r=".25"/>
<circle cx="129" cy="98.7" r=".25"/>
<circle cx="135.9" cy="98.7" r=".25"/>
<circle cx="129" cy="108.3" r=".25"/>
<circle cx="135.9" cy="108.3" r=".25"/>
<circle cx="83.8" cy="112.4" r=".25"/>
<circle cx="83.8" cy="123.4" r=".25"/>
<circle cx="83.8" cy="139.9" r=".25"/>
<circle cx="83.8" cy="90.5" r=".24"/>
<circle cx="83.8" cy="101.5" r=".25"/>
<circle cx="83.8" cy="64.4" r=".25"/>
<circle cx="90.6" cy="64.4" r=".25"/>
<circle cx="83.8" cy="76.8" r=".24"/>
<circle cx="90.6" cy="76.8" r=".24"/>
<circle cx="78.3" cy="15.1" r=".24"/>
<circle cx="90.6" cy="15.1" r=".24"/>
<circle cx="85.1" cy="15.1" r=".24"/>
<circle cx="76.9" cy="149.5" r=".25"/>
<circle cx="83.8" cy="149.5" r=".25"/>
<circle cx="90.6" cy="30.1" r=".25"/>
<circle cx="90.6" cy="28.8" r=".24"/>
<circle cx="85.1" cy="28.8" r=".24"/>
<circle cx="78.3" cy="28.8" r=".24"/>
<circle cx="85.1" cy="53.5" r=".25"/>
<circle cx="85.1" cy="54.8" r=".25"/>
<circle cx="130.4" cy="157.7" r=".25"/>
<circle cx="145.5" cy="157.7" r=".25"/>
<circle cx="137.2" cy="157.7" r=".25"/>
<circle cx="130.4" cy="171.4" r=".25"/>
<circle cx="137.2" cy="171.4" r=".25"/>
<circle cx="83.8" cy="159.1" r=".24"/>
<circle cx="83.8" cy="179.7" r=".24"/>
<circle cx="83.8" cy="168.7" r=".25"/>
<circle cx="85.1" cy="56.2" r=".24"/>
<circle cx="71.4" cy="28.8" r=".24"/>
<circle cx="64.6" cy="28.8" r=".24"/>
<circle cx="48.1" cy="15.1" r=".24"/>
<circle cx="41.2" cy="28.8" r=".24"/>
</g>
<g font-size="1.8">
<text x="53.6" y="61.9">1.8V</text>
<text x="53.6" y="74.3">1.8V</text>
<text x="48.1" y="88">1.8V/2.5V/3.3V</text>
<text x="48.1" y="99">1.8V/2.5V/3.3V</text>
<text x="54.1" y="110.2">1.8V</text>
<text x="54.1" y="121.2">3.3V</text>
<text x="52.2" y="137.4">1.8V/3.3V</text>
<text x="153.8" y="147">1.8V</text>
<text x="52.2" y="156.6">1.8V</text>
<text x="149.6" y="168.9">1.8V</text>
<text x="52.2" y="178.5">1.8V</text>
</g>
<text font-size="1.6" x="253.8" y="194.8">Anhui Geniatech Co., Ltd</text>
<text font-size="1.5" x="153.8" y="149.4">Typ/Max=0.8mW/0.9mW</text>
<g font-size="1.4">
<text x="236.6" y="198.1">Project:</text>
<text x="236.7" y="200.8">File:</text>
<text x="243.3" y="198.2">RZ/G2L 15mmPKG 96Boards-CE</text>
<text x="243.4" y="201">P12: SoC_POWER2</text>
</g>
<g font-size="1.2">
<text x="42.6" y="12.1">D3.3V_M</text>
<text x="57.4" y="14.8">1</text>
<text x="64.2" y="14.8">2</text>
<text x="92.8" y="14.8">AD8</text>
<text x="92.9" y="16.1">AE8</text>
<text x="120.4" y="14.8">N7</text>
<text x="145.2" y="14.8">1</text>
<text x="152" y="14.8">2</text>
<text x="159.2" y="12.1">D1.8V_M</text>
<text x="49.5" y="21.7">C1206</text>
<text x="59.5" y="18.3">FB0402</text>
<text x="79.7" y="21.7">C0201</text>
<text x="86.5" y="21.7">C0201</text>
<text x="130.4" y="21.7">C0201</text>
<text x="147" y="18.3">FB0402</text>
<text x="35.8" y="25.8">D1.8V_M</text>
<text x="49.2" y="28.5">1</text>
<text x="56" y="28.5">2</text>
<text x="92.9" y="28.5">AF7</text>
<text x="92.9" y="29.8">AF8</text>
<text x="42.6" y="35.4">C1206</text>
<text x="51.6" y="30.5">L0603</text>
<text x="65.9" y="35.4">C0603</text>
<text x="72.8" y="35.4">C0402</text>
<text x="79.7" y="35.4">C0201</text>
<text x="86.5" y="35.4">C0201</text>
<text x="159.2" y="35.4">D1.8V_M</text>
<text x="92.7" y="40.9">AG8</text>
<text x="120.4" y="38.1">W9</text>
<text x="145.2" y="38.1">1</text>
<text x="147.1" y="41.6">FB0402</text>
<text x="152" y="38.1">2</text>
<text x="120.4" y="47.7">V5</text>
<text x="130.4" y="45">C0201</text>
<text x="137.3" y="45">C0603</text>
<text x="145.2" y="47.7">1</text>
<text x="152" y="47.7">2</text>
<text x="159.2" y="45">D1.1V_M</text>
<text x="92.8" y="51.8">AC8</text>
<text x="92.8" y="53.2">AH7</text>
<text x="146.7" y="51.3">FB0402</text>
<text x="93" y="54.6">AJ6</text>
<text x="93" y="55.9">AJ9</text>
<text x="130.4" y="54.6">C0201</text>
<text x="137.3" y="54.6">C0603</text>
<text x="65.9" y="61.5">D1.8V_M</text>
<text x="92.1" y="64.1">AD12</text>
<text x="92.1" y="65.5">AD13</text>
<text x="65.9" y="73.8">D1.8V_M</text>
<text x="85.2" y="72.4">C0201</text>
<text x="92.1" y="76.5">AC17</text>
<text x="92.1" y="77.9">AC18</text>
<text x="120.4" y="75.1">U23</text>
<text x="145.2" y="75.1">1</text>
<text x="152" y="75.1">2</text>
<text x="159.2" y="72.4">D1.8V_M</text>
<text x="130.4" y="82">C0201</text>
<text x="146.9" y="78.6">FB0402</text>
<text x="64.6" y="87.5">ETHER_IO_VDD</text>
<text x="85.2" y="84.8">C0201</text>
<text x="93.6" y="90.2">N6</text>
<text x="159.2" y="95.8">D1.8V_M</text>
<text x="64.6" y="98.5">ETHER_IO_VDD</text>
<text x="85.2" y="98.5">C0201</text>
<text x="93.6" y="101.2">U7</text>
<text x="120.4" y="98.4">AC13 PLL5_AVDD18</text>
<text x="145.2" y="98.4">1</text>
<text x="146.6" y="101.9">FB0402</text>
<text x="152" y="98.4">2</text>
<text x="130.4" y="105.4">C0201</text>
<text x="137.3" y="105.4">C0603</text>
<text x="159.2" y="105.4">D1.1V_M</text>
<text x="64.6" y="109.5">VDD_SD0_M</text>
<text x="85.2" y="109.5">C0201</text>
<text x="93.6" y="112.1">H5</text>
<text x="120.4" y="108">AA15 PLL5_DVDD11</text>
<text x="145.2" y="108">1</text>
<text x="146.7" y="111.7">FB0402</text>
<text x="152" y="108">2</text>
<text x="85.2" y="119.1">C0201</text>
<text x="130.4" y="115">C0201</text>
<text x="137.3" y="115">C0603</text>
<text x="159.2" y="119.1">D1.8V_M</text>
<text x="64.6" y="120.4">VDD_SD1_M</text>
<text x="93.5" y="123.1">M6</text>
<text x="120.4" y="121.8">G13</text>
<text x="145.2" y="121.8">1</text>
<text x="146.5" y="125.4">FB0402</text>
<text x="152" y="121.8">2</text>
<text x="85.2" y="130">C0201</text>
<text x="130.4" y="128.7">C0201</text>
<text x="64.6" y="136.9">SPI_PVDD</text>
<text x="93.7" y="139.6">F8</text>
<text x="65.9" y="146.5">D1.8V_M</text>
<text x="85.2" y="146.5">C0201</text>
<text x="92.8" y="149.2">G17</text>
<text x="144.1" y="145.2">D1.8V_M</text>
<text x="146.3" y="154.3">R0402</text>
<text x="155.1" y="153.4">ADC_AVDD18</text>
<text x="65.9" y="156.1">D1.8V_M</text>
<text x="78.3" y="156.1">C0603</text>
<text x="85.2" y="156.1">C0201</text>
<text x="93.7" y="158.8">V7</text>
<text x="120.4" y="157.4">E22</text>
<text x="85.2" y="165.7">C0201</text>
<text x="131.8" y="164.3">C0201</text>
<text x="138.6" y="164.3">C0603</text>
<text x="93" y="168.4">B11</text>
<text x="120.4" y="171.2">AB7</text>
<text x="142.7" y="168.4">D1.8V_M</text>
<text x="65.9" y="176.7">D1.8V_M</text>
<text x="85.2" y="175.3">C0201</text>
<text x="92.8" y="179.4">G12</text>
<text x="131.8" y="178.1">C0201</text>
<text x="138.6" y="178.1">C0603</text>
<text x="85.2" y="186.3">C0201</text>
</g>
<g font-size="1.2" fill="#000080">
<text x="49.5" y="17.6">C91</text>
<text x="57" y="16.8">600ohm_100MHz</text>
<text x="59.9" y="13.8">FB1</text>
<text x="79.7" y="17.6">C92</text>
<text x="86.5" y="17.6">C93</text>
<text x="96.1" y="12.1">U1-3</text>
<text x="130.4" y="17.6">C94</text>
<text x="144.8" y="16.8">33ohm_100MHz</text>
<text x="147.8" y="13.6">FB2</text>
<text x="49.5" y="19">47uF</text>
<text x="79.7" y="19">0.1uF</text>
<text x="86.5" y="19">0.1uF</text>
<text x="130.4" y="19">0.1uF</text>
<text x="51.8" y="27.3">1uH</text>
<text x="52.2" y="25.7">L1</text>
<text x="42.6" y="31.3">C95</text>
<text x="42.6" y="32.7">47uF</text>
<text x="65.9" y="31.3">C96</text>
<text x="65.9" y="32.7">10uF</text>
<text x="72.8" y="31.3">C99</text>
<text x="72.8" y="32.7">2.2uF</text>
<text x="79.7" y="31.3">C97</text>
<text x="79.7" y="32.7">0.1uF</text>
<text x="86.5" y="31.3">C98</text>
<text x="86.5" y="32.7">0.1uF</text>
<text x="130.4" y="40.9">C100</text>
<text x="137.3" y="40.9">C101</text>
<text x="144.8" y="40">33ohm_100MHz</text>
<text x="147.8" y="36.9">FB3</text>
<text x="130.4" y="42.3">0.1uF</text>
<text x="137.3" y="42.3">10uF</text>
<text x="147.7" y="46.7">FB4</text>
<text x="130.4" y="50.5">C102</text>
<text x="130.4" y="51.9">0.1uF</text>
<text x="137.3" y="50.5">C103</text>
<text x="137.3" y="51.9">10uF</text>
<text x="144.8" y="49.7">33ohm_100MHz</text>
<text x="85.2" y="68.3">C104</text>
<text x="85.2" y="69.7">0.1uF</text>
<text x="130.4" y="77.9">C105</text>
<text x="144.7" y="77.1">33ohm_100MHz</text>
<text x="147.8" y="74.1">FB5</text>
<text x="85.2" y="80.7">C106</text>
<text x="85.2" y="82">0.1uF</text>
<text x="130.4" y="79.3">0.1uF</text>
<text x="85.2" y="94.4">C107</text>
<text x="85.2" y="95.8">0.1uF</text>
<text x="130.4" y="101.3">C108</text>
<text x="137.3" y="101.3">C109</text>
<text x="144.6" y="100.4">33ohm_100MHz</text>
<text x="147.7" y="97.4">FB6</text>
<text x="85.2" y="105.4">C110</text>
<text x="85.2" y="106.7">0.1uF</text>
<text x="130.4" y="102.6">0.1uF</text>
<text x="137.3" y="102.6">10uF</text>
<text x="147.8" y="107">FB7</text>
<text x="130.4" y="110.9">C111</text>
<text x="130.4" y="112.2">0.1uF</text>
<text x="137.3" y="110.9">C112</text>
<text x="137.3" y="112.2">10uF</text>
<text x="144.7" y="110">33ohm_100MHz</text>
<text x="85.2" y="115">C113</text>
<text x="85.2" y="116.3">0.1uF</text>
<text x="85.2" y="125.9">C114</text>
<text x="130.4" y="124.6">C115</text>
<text x="130.4" y="125.9">0.1uF</text>
<text x="144.4" y="123.7">33ohm_100MHz</text>
<text x="147.7" y="120.7">FB8</text>
<text x="85.2" y="127.3">0.1uF</text>
<text x="85.2" y="142.4">C116</text>
<text x="85.2" y="143.8">0.1uF</text>
<text x="78.3" y="152">C117</text>
<text x="78.3" y="153.4">10uF</text>
<text x="85.2" y="152">C118</text>
<text x="85.2" y="153.4">0.1uF</text>
<text x="146.3" y="151.5">R110</text>
<text x="146.3" y="152.8">0</text>
<text x="85.2" y="161.6">C119</text>
<text x="131.8" y="160.2">C120</text>
<text x="131.8" y="161.6">0.1uF</text>
<text x="138.6" y="160.2">C121</text>
<text x="138.6" y="161.6">10uF</text>
<text x="85.2" y="163">0.1uF</text>
<text x="85.2" y="171.2">C122</text>
<text x="85.2" y="172.6">1uF</text>
<text x="131.8" y="173.9">C123</text>
<text x="138.6" y="173.9">C124</text>
<text x="131.8" y="175.3">0.1uF</text>
<text x="138.6" y="175.3">10uF</text>
<text x="85.2" y="182.2">C125</text>
<text x="85.2" y="183.6">1uF</text>
<text x="112.6" y="183.6">SoC_15mm</text>
</g>
<g font-size="1.2" fill="#f00">
<text x="73.1" y="14.6">USB_VDD33</text>
<text x="123.8" y="14.6">PLL1_AVDD18</text>
<text x="73.1" y="28.3">USB_VDD18</text>
<text x="123.8" y="37.9">PLL23_AVDD18</text>
<text x="123.8" y="47.5">PLL23_DVDD11</text>
<text x="125.2" y="75">PLL4_AVDD18</text>
<text x="125.2" y="121.6">PLL6_AVDD18</text>
<text x="71.7" y="168.2">ABG_NCP_OUT</text>
</g>
<g font-size="1.2" fill="#004080">
<text x="96.8" y="15.7">USB_VDD33</text>
<text x="96.8" y="17">USB_VDD33</text>
<text x="110.5" y="15.7">PLL1_AVDD18</text>
<text x="96.8" y="29.4">USB_VDD18</text>
<text x="96.8" y="30.7">USB_VDD18</text>
<text x="96.8" y="41.7">USB_AVDD18</text>
<text x="109.8" y="39">PLL23_AVDD18</text>
<text x="96.8" y="52.7">USB_VSS</text>
<text x="109.8" y="48.6">PLL23_DVDD11</text>
<text x="96.8" y="54.1">USB_VSS</text>
<text x="96.8" y="55.5">USB_VSS</text>
<text x="96.8" y="56.8">USB_VSS</text>
<text x="96.8" y="65">CSI_VDD18</text>
<text x="96.8" y="66.4">CSI_VDD18</text>
<text x="96.8" y="77.4">DSI_VDD18</text>
<text x="110.5" y="76">PLL4_AVDD18</text>
<text x="96.8" y="78.7">DSI_VDD18</text>
<text x="96.8" y="91.1">ETHER0_PVDD</text>
<text x="110.5" y="99.3">PLL5_AVDD18</text>
<text x="96.8" y="102.1">ETHER1_PVDD</text>
<text x="96.8" y="113">SD0_PVDD</text>
<text x="110.4" y="108.9">PLL5_DVDD11</text>
<text x="96.8" y="124">SD1_PVDD</text>
<text x="110.5" y="122.6">PLL6_AVDD18</text>
<text x="96.8" y="140.5">SPI_PVDD</text>
<text x="96.8" y="150.1">OTP_VDD18</text>
<text x="96.8" y="159.7">JTAG_PVDD</text>
<text x="110.8" y="158.3">ADC_AVDD18</text>
<text x="96.8" y="169.3">ABG_NCP_OUT</text>
<text x="111.8" y="172">TS_AVDD18</text>
<text x="96.8" y="180.3">ABG_AVDD18</text>
</g>
<g font-size="1">
<text x="28.8" y="1">5</text>
<text x="83.7" y="1">4</text>
<text x="138.5" y="1">3</text>
<text x="193.4" y="1">2</text>
<text x="248.3" y="1">1</text>
<text x=".3" y="27.9">D</text>
<text x="276" y="27.9">D</text>
<text x=".3" y="79.4">C</text>
<text x="276" y="79.4">C</text>
<text x=".3" y="130.8">B</text>
<text x="276" y="130.8">B</text>
<text x=".3" y="182.2">A</text>
<text x="276" y="182.2">A</text>
<text x="28.8" y="208.1">5</text>
<text x="83.7" y="208.1">4</text>
<text x="138.5" y="208.1">3</text>
<text x="193.4" y="208.1">2</text>
<text x="248.3" y="208.1">1</text>
</g>
<g font-size=".9">
<text x="236.8" y="203.2">Date:</text>
<text x="244.2" y="203.2">Wednesday, August 04, 2021</text>
<text x="264.2" y="203.2">Rev:</text>
<text x="268.8" y="203.2">V1.0</text>
<text x="236.6" y="205.2">Designed by:</text>
<text x="244" y="205.2">CJX</text>
<text x="249.6" y="205.2">Reviewed by:</text>
<text x="256.8" y="205.2">&lt;Checker&gt;</text>
<text x="264.1" y="205.1">Sheet:</text>
<text x="269.3" y="205.1">12 of</text>
<text x="272.5" y="205.1">24</text>
</g>
</svg>
